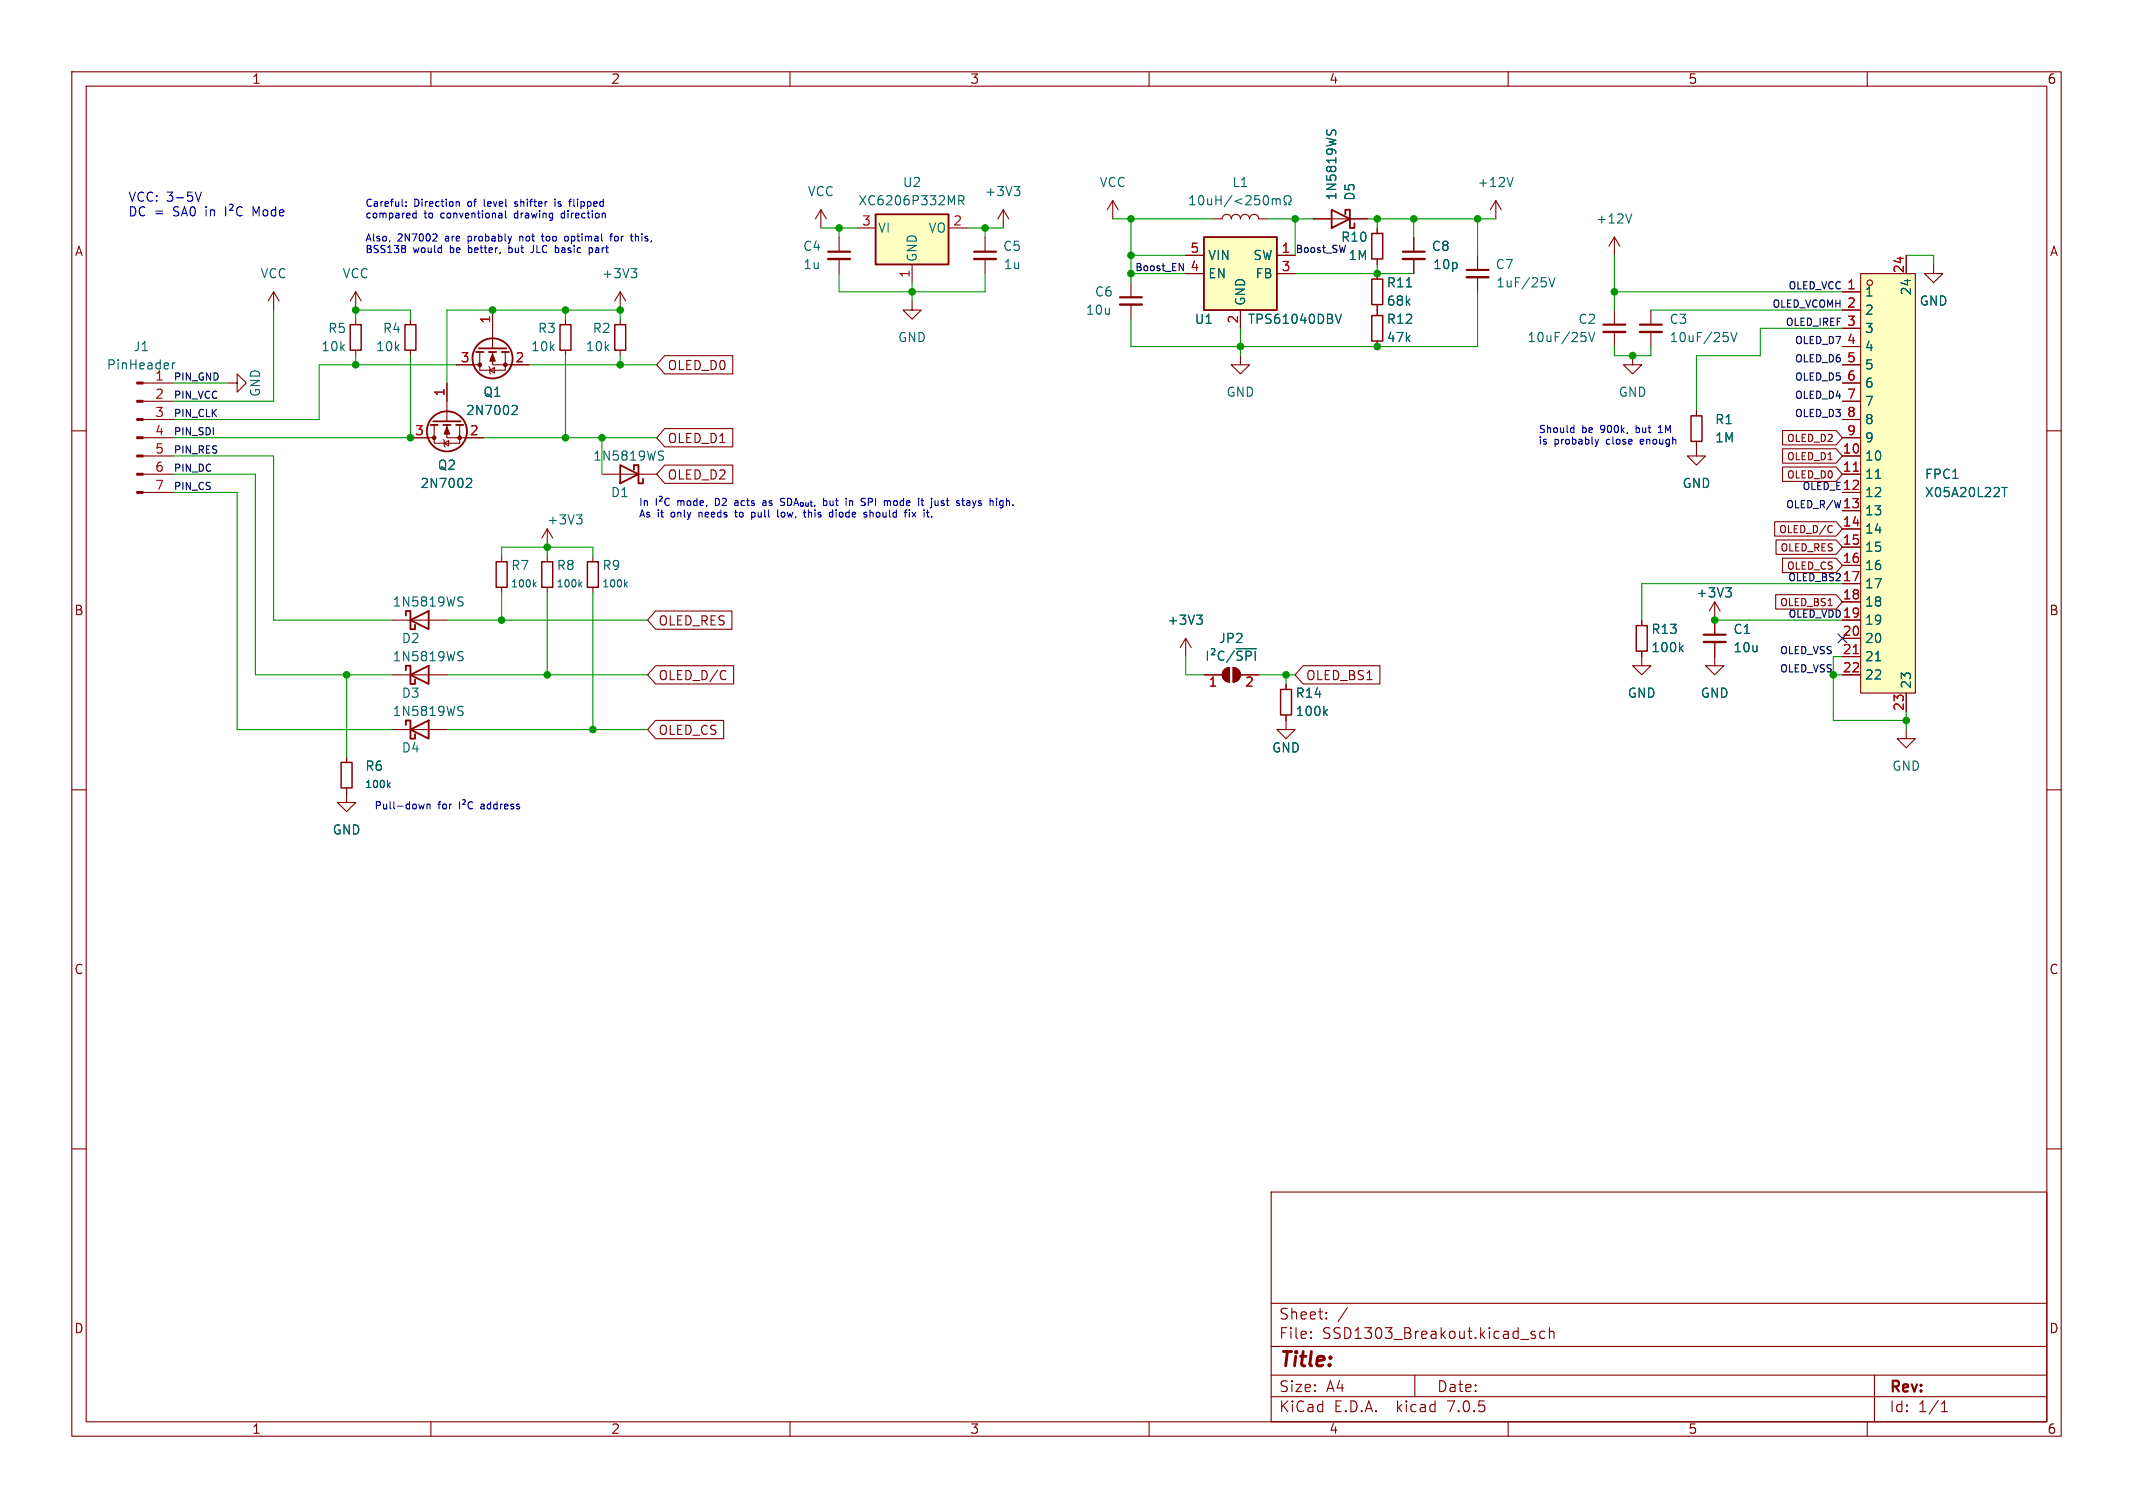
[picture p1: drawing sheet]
<svg xmlns="http://www.w3.org/2000/svg" width="297mm" height="210mm" viewBox="0 0 297 210" stroke-linecap="round" stroke-linejoin="round" font-family="sans-serif">
<g fill="none" stroke="#840000" stroke-width=".15">
<path d="M10 10h277v190h-277zM12 12h273v186h-273zM60 10v2M110 10v2M160 10v2M210 10v2M260 10v2M114.3 29.2l.8 1.3M114.3 29.2v2.6M114.3 29.2l-.8 1.3M116.8 33v2.1M116.8 36.1v2"/>
<path d="M119.4 31.8h2.5M127 36.8v2.6M132.1 31.8h2.5M137.2 33v2.1M137.2 36.1v2M139.7 29.2l.8 1.3M139.7 29.2v2.6M139.7 29.2l-.8 1.3M154.9 27.9l.8 1.3M154.9 27.9v2.6M154.9 27.9l-.7 1.3M157.5 39.4v2"/>
<path d="M165.1 35.6h2.5M165.1 38.1h2.5M168.9 30.5h1.3a.64 .64 0 0 1 .6-.7 .64 .64 0 0 1 .6 .7 .64 .64 0 0 1 .7-.7 .64 .64 0 0 1 .6 .7 .64 .64 0 0 1 .7-.7 .64 .64 0 0 1 .6 .7 .64 .64 0 0 1 .6-.7 .64 .64 0 0 1 .7 .7h1.2M177.8 35.6h2.5M177.8 38.1h2.5M182.9 30.5h7.6M191.8 31.8v.7M191.8 36.1v.7M191.8 38.1v.8M196.8 33v2.1M196.8 36.1v2M205.7 35.6v2"/>
<path d="M205.7 38.6v2M208.3 27.9l-.8 1.3M208.3 27.9v2.6M208.3 27.9l.7 1.3M224.8 33v2.6M224.8 33l-.8 1.3M224.8 33l.8 1.3M259.1 38.1h7.6v58.4h-7.6zM265.4 35.6v2.5M269.2 36.8v1.3h1.3l-1.3 1.3-1.2-1.3h1.2M10 60h2M19.9 58.4h4.2"/>
<path d="M19.9 55.9h4.2M19.9 53.3h4.2M31.7 53.3h1.3v-1.2l1.3 1.2-1.3 1.3v-1.3M38.1 40.6l.8 1.3M38.1 40.6v2.6M38.1 40.6l-.8 1.3M49.5 40.6l.8 1.3M49.5 40.6v2.6M49.5 44.5v.7M49.5 48.8v.7M49.5 40.6l-.7 1.3M57.1 44.5v.7"/>
<path d="M57.1 48.8v.7M60.5 59.2v2.5h3.5v-2.5M62.2 59.2v1.8h5.1M62.2 53.3v5.4M63.5 50.8h3.3M66.8 49v2.6h3.6v-2.6M68.1 51.1l.1 .1v.7l.1 .2M68.2 51.6l.6-.4v.7zM68.6 49v1.8h5.1M68.6 43.2v5.3M78.7 44.5v.7M78.7 48.8v.7"/>
<path d="M86.4 40.6v2.6M86.4 44.5v.7M86.4 48.8v.7M86.4 40.6l.7 1.3M86.4 40.6l-.8 1.3M92.6 49.5h9.4v2.6h-9.4l-1.2-1.3zM92.6 59.7h9.4v2.5h-9.4l-1.2-1.2zM127 41.9v1.3h1.3l-1.3 1.3-1.3-1.3h1.3M157.5 42.4v2.1M172.7 49.5v1.3h1.3l-1.3 1.3-1.3-1.3h1.3M172.7 43.2v2.5M191.8 42.4v1.5"/>
<path d="M191.8 47.5v.8M224.8 43.2v2M224.8 46.2v2.1M227.3 49.5v1.3h1.3l-1.3 1.3-1.2-1.3h1.2M229.9 43.2v2M229.9 46.2v2.1M236.2 57.2v.7M248.2 60h7.5l.8 1-.8 1h-7.5zM256.5 50.8h2.6M256.5 58.4h2.6M256.5 55.9h2.6M256.5 53.3h2.6"/>
<path d="M256.5 40.6h2.6M256.5 43.2h2.6M256.5 45.7h2.6M256.5 48.3h2.6M285 60h2M19.9 61h4.2M19.9 66h4.2M19.9 68.6h4.2M19.9 63.5h4.2M57.1 61h3.4M61.7 61.2l.1 .1v.8l.2 .1M61.8 61.7l.7-.4v.8z"/>
<path d="M69.8 77.5v.7M76.2 73.7l-.8 1.2M76.2 73.7v2.5M76.2 77.5v.7M76.2 73.7l.8 1.2M82.5 77.5v.7M83.8 66h7.6M92.6 64.8h9.4v2.5h-9.4l-1.2-1.3zM236.2 61.5v2h1.3l-1.3 1.3-1.3-1.3h1.3M247.1 72.7h8.6l.8 1-.8 1h-8.6zM247.3 75.2h8.4l.8 1-.8 1h-8.4zM248.2 62.5h7.5l.8 1-.8 1h-7.5z"/>
<path d="M248.2 65h7.5l.8 1-.8 1h-7.5zM248.2 77.7h7.5l.8 1-.8 1h-7.5zM254.9 73.2l.2 .1M255.1 74.1l-.2 .1M256.5 61h2.6M256.5 66h2.6M256.5 68.6h2.6M256.5 63.5h2.6M256.5 71.1h2.6M256.5 73.7h2.6M256.5 76.2h2.6M256.5 78.7h2.6"/>
<path d="M54.6 94h7.6M54.6 86.4h7.6M69.8 81.8v.8M76.2 81.8v.8M82.5 81.8v.8M91.3 85.1h10.6v2.5h-10.6l-1.1-1.2zM91.3 92.7h10.9v2.6h-10.9l-1.1-1.3zM100.8 93.4l.3 .1M101.1 94.5l-.3 .2M165.1 88.9l.8 1.3M165.1 88.9v2.5M165.1 88.9l-.8 1.3"/>
<path d="M167.6 94h2.6M170.5 93.2l.7-.2v2a1.02 1.02 0 0 1-.9-.7 1.02 1.02 0 0 1 .2-1.1zM171.7 93a1.02 1.02 0 0 1 1 1 1.02 1.02 0 0 1-1 1zM172.7 94h2.6M179.1 99.6v2h1.2l-1.2 1.3-1.3-1.3h1.3M179.1 95.3v.7M181.5 92.7h10.6v2.6h-10.6l-1.2-1.3zM228.6 90.7v2h1.3l-1.3 1.3-1.3-1.3h1.3M228.6 86.4v.7M238.8 89.4v3.3h1.2l-1.2 1.3-1.3-1.3h1.3M238.8 83.8l.7 1.3M238.8 83.8v4.6"/>
<path d="M238.8 83.8l-.8 1.3M247.2 82.8h8.5l.8 1-.8 1h-8.5zM256.5 94h2.6M256.5 86.4h2.6M256.5 81.3h2.6M256.5 83.8h2.6M256.5 88.9h2.6M256.5 91.4h2.6M265.4 96.5v2.6M10 110h2M48.3 109.7v2.1h1.2l-1.2 1.2-1.3-1.2h1.3M48.3 105.4v.8"/>
<path d="M54.6 101.6h7.6M91.3 100.3h9.5v2.6h-9.5l-1.1-1.3zM265.4 101.6v1.3h1.3l-1.3 1.2-1.2-1.2h1.2M285 110h2M10 160h2M285 160h2M177 166h108v32h-108zM60 198v2M110 198v2M160 198v2M177 194.5h108M177 191.5h108"/>
<path d="M177 187.5h108M177 181.5h108M182.5 186.3h.1l-.1 .1M182.5 186.3v.1M182.5 185.5v.1M182.5 185.5h.1l-.1 .1M184.7 183.6v.1M184.7 183.6h-.1l.1 .1M184.7 182.8v.1M184.7 182.8h-.1l.1 .1M187.6 182.1l-1.3 2M197 191.5v3"/>
<path d="M210 198v2M213.7 185.5l-.3-.1-.2 .2v.2l.5 .2 .1 .1-.1 .2-.1 .1-.4-.1M215.1 185.5l-.4-.1-.3 .3v.4l.1 .2 .2 .1 .4-.1M215.7 185.5a.37 .37 0 0 1 .7 .1v.8M215.7 184.9v1.5M260 198v2M261 191.5v6.5M270.3 196.6h.9M270.3 195.5l.4-.4v1.5"/>
<circle cx="260.3" cy="39.4" r=".38"/>
</g>
<g fill="none" stroke="#840000" stroke-width=".2">
<path d="M191 32.5h1.5v3.6h-1.5zM191 38.9h1.5v3.5h-1.5zM48.8 45.2h1.5v3.6h-1.5zM56.4 45.2h1.5v3.6h-1.5zM78 45.2h1.5v3.6h-1.5zM85.6 45.2h1.5v3.6h-1.5zM191 43.9h1.5v3.6h-1.5zM235.5 57.9h1.5v3.6h-1.5zM69.1 78.2h1.5v3.6h-1.5zM75.4 78.2h1.6v3.6h-1.6zM81.8 78.2h1.5v3.6h-1.5zM178.3 96h1.5v3.6h-1.5z"/>
<path d="M227.8 87.1h1.6v3.6h-1.6zM47.5 106.2h1.5v3.5h-1.5z"/>
</g>
<g fill="none" stroke="#006464" stroke-width=".15">
<path d="M184.8 18.1l-.1 .5M185.3 18.6l.2-.4 .3-.1 .2 .2v.3M87.9 37.4h.8l-.5 .5M88.4 37.9l.3 .2v.3l-.3 .3M133.5 27.9h.6l.1-.2v-.3l-.2-.2h-.5v1.3M133.8 27.9l.4 .6M141.2 26h.8l-.4 .5M141.8 26.5l.2 .2v.3l-.2 .2M165.7 28.5h.7M165.7 27.6l.3-.4v1.3M167 27.4l.3-.2a.79 .79 0 0 1 0 1.3h-.2l-.2-.2v-.6zM168.2 27.7v.8h.3l.2-.1"/>
<path d="M168.7 27.7v.8M169.3 27.2v1.3M169.3 27.9h.7M170 27.2v1.3M171.5 27.2l-1 1.6M172.9 27.7l-.9 .3 .9 .4M173.5 27.4l.2-.2h.3l.1 .2 .1 .2-.1 .2-.7 .7h.8M175.4 27.2h-.7v.7l.2-.2 .4 .1 .1 .2v.4l-.2 .1h-.3l-.2-.1M176 27.4l.3-.2a.79 .79 0 0 1 0 1.3h-.2l-.1-.2-.1-.6zM177.2 27.7v.8M177.2 27.8l.3-.1 .2 .2M177.7 27.9l.2-.2h.3l.1 .8"/>
<path d="M177.7 27.9v.6M178.8 28.5h.3v-.2a.54 .54 0 0 1-.3-.8 .54 .54 0 0 1 .8-.2 .58 .58 0 0 1-.1 1v.2h.3M210.7 24.7l-.4 1.3M215.7 38.7l.4 1.2 .4-1.2M227.2 29.8l-.4 1.3M24 50.5v.9M24.4 50.5l-.3 .1-.1 .2M71.5 56.5h.4l.1 .3v.2l-.8 .7h.8M185.9 43.8l.5 1.2 .4-1.2M221.2 46.3l.4 1.3 .5-1.3M241 46.3l.4 1.3 .5-1.3M65.1 66.6l.5 .1 .1 .3-.1 .2-.7 .7h.8"/>
<path d="M80.3 71.7h.7l-.4 .5M80.8 72.2l.2 .2v.3l-.2 .3M91.9 63.4l.4 .1 .1 .3-.2 .3h-.3M91.9 62.8l.5 .1M261.1 66.6h.8M278.7 67.9h.8M279.1 67.9v1.3M64 91.4l.4 .1 .1 .3-.3 .2h-.3M64 99l.4 .1 .1 .3-.3 .2h-.3M64 83.7l.4 .2 .1 .3-.3 .2h-.3M64 98.4h.5M64 83.1l.5 .1"/>
<path d="M64 90.7l.5 .1M74.4 81.4l.3 .3M74.7 81.1l-.4 .3M80.7 81.4l.3 .3M81 81.1l-.4 .3M87.1 81.4l.3 .3M87.4 81.1l-.4 .3M166.6 85.7h.8l-.4 .5M167.2 86.2l.2 .2v.3l-.2 .2M168.1 90.7v1.3M168.7 90.4l.3-.1a.26 .26 0 0 1 .1 .5l-.4 .4h.5M170.4 90.8a.51 .51 0 0 0-.6 0 .51 .51 0 0 0-.2 .6 .48 .48 0 0 0 .3 .5 .48 .48 0 0 0 .5-.1"/>
<path d="M171.9 90.6l-1.1 1.7M172.1 90.3h2.9M173 90.8l-.5-.1-.3 .2 .2 .3 .5 .3v.3l-.2 .2-.5-.1M173.5 91.4l.6-.1 .1-.2v-.3l-.2-.1h-.5v1.3M174.8 90.7v1.3M184.5 99.2l.3 .4M184.8 98.8l-.5 .5M234 90.3l.4 .4M234.4 89.9l-.5 .5M240.3 81.9h.8l-.5 .4M240.8 82.3l.3 .3v.3l-.3 .2M261.1 92h.8"/>
<path d="M54 109.3l.3 .4M54.3 109l-.3 .4"/>
</g>
<path d="M115.3 36.1h3.1M135.6 36.1h3.1M195.3 36.1h3.1M204.2 38.6h3.1M156 42.4h3M223.3 46.2h3M228.3 46.2h3.1M237.2 89.4h3.1" fill="none" stroke="#840000" stroke-width=".33"/>
<path d="M115.3 35.1h3.1M135.6 35.1h3.1M195.3 35.1h3.1M204.2 37.6h3.1M156 41.4h3M223.3 45.2h3M228.3 45.2h3.1M237.2 88.4h3.1" fill="none" stroke="#840000" stroke-width=".3"/>
<g fill="none" stroke="#840000" stroke-width=".25">
<path d="M121.9 29.8h10.2v7h-10.2zM167.6 33h10.2v10.2h-10.2zM185.4 29.2l2.6 1.3-2.6 1.3zM187.3 29.8v-.6h.7v2.6h.6v-.7M59.9 59.2h1.1M60.3 58.7h3.8M61.7 59.2h1M63.5 59.2h1M66.3 49h1M66.7 48.5h3.8M68.1 49h1M69.8 49h1.1"/>
<path d="M86.4 64.8l2.5 1.2-2.5 1.3zM88.3 65.4v-.6h.6v2.5h.6v-.6M56.5 85.7v-.6h.6v2.5h.7v-.6M56.5 93.3v-.6h.6v2.6h.7v-.7M57.1 86.4l2.6-1.3v2.5zM57.1 94l2.6-1.3v2.6zM56.5 101v-.7h.6v2.6h.7v-.7M57.1 101.6l2.6-1.3v2.6z"/>
<circle cx="68.6" cy="49.9" r="2.79"/>
<circle cx="62.2" cy="60.1" r="2.79"/>
</g>
<g fill="#840000" stroke="#840000" stroke-width=".15">
<path d="M62.2 59.4l.4 1.1h-.8z"/>
<path d="M68.6 49.3l.4 1h-.8z"/>
<path d="M170.5 93.2l.7-.2v2a1.02 1.02 0 0 1-.9-.7 1.02 1.02 0 0 1 .2-1.1z"/>
<path d="M171.7 93a1.02 1.02 0 0 1 1 1 1.02 1.02 0 0 1-1 1z"/>
<path d="M19 68.5h.9v.2h-.9z"/>
<path d="M19 65.9h.9v.3h-.9z"/>
<path d="M19 63.4h.9v.2h-.9z"/>
<path d="M19 60.8h.9v.3h-.9z"/>
<path d="M19 58.3h.9v.2h-.9z"/>
<path d="M19 55.8h.9v.2h-.9z"/>
<path d="M19 53.2h.9v.3h-.9z"/>
<circle cx="64" cy="61" r=".25"/>
<circle cx="60.5" cy="61" r=".25"/>
<circle cx="70.4" cy="50.8" r=".25"/>
<circle cx="66.8" cy="50.8" r=".25"/>
</g>
<g fill="#ffffc2" stroke="#ffffc2" stroke-width=".14">
<path d="M121.9 29.8h10.2v7h-10.2z"/>
<path d="M167.6 33h10.2v10.2h-10.2z"/>
<path d="M259.1 38.1h7.6v58.4h-7.6z"/>
</g>
<path d="M258.1 65.6h.7M258.1 91h.7" fill="none" stroke="#a90000" stroke-width=".15"/>
<path d="M164.2 36.7l.6 1v-1" fill="none" stroke="#0f0f0f" stroke-width=".15"/>
<g fill="none" stroke="#0000c2" stroke-width=".15">
<path d="M27.2 26.8l.4 1.2 .4-1.2M31.4 28.8v1.3M32 28.5l.3-.1a.26 .26 0 0 1 .1 .5l-.4 .4h.5M33.7 28.9a.51 .51 0 0 0-.6 0 .51 .51 0 0 0-.2 .6 .48 .48 0 0 0 .3 .5 .48 .48 0 0 0 .5-.1M54.3 33.5l-.1 .2M56 28.6l.1 .1M56.3 34.2l.2 .2-.2 .2 .2 .2v.2l-.2 .2M56.5 28.6v.1M56.5 28.1v.1M57.9 29.3v1M57.9 29.7h-.2l-.2 .2 .1 .4h.3M60.4 32.6h.4l.1 .3-.7 .7h.7"/>
<path d="M63.5 28.1v.6M63.5 28.2l.2-.1h.2v.6M69.6 29.7h.2l.1 .1v.5M69.9 30.3h-.3M69.9 29.9l-.3 .1M70.4 29.3v.9l.1 .1M71.2 32.9l-.2 .7M74.1 35.1l-.2 .1M75.4 32.9h.4M75.5 32.6v.8l.2 .2M77.3 27.7v.1M77.3 28.1v.6"/>
<path d="M77.4 34.5l.3 .1M77.7 35.1l-.3 .1M79 33l-.2-.1-.2 .2 .1 .4h.3M79.2 28.1h.4M79.6 27.7l-.3 .2v.8M82 34.6l.3-.1 .2 .2-.1 .4h-.4M82 34.5v1M84.1 29.7l.2 .1v.5M84.9 32.9h.4M85.3 32.6l-.3 .1v.9M87.8 32.9h.3M88 33.6h.1"/>
<path d="M88.5 32.6v1M88.6 32.9l-.1 .1M218.9 59.6h.3M219.2 59.2v1M231.1 59.4l-.2 .1M91.4 69.4v1M91.8 69.2l.2-.1 .2 .2-.1 .1-.3 .4h.4M93.2 69.5a.47 .47 0 0 0-.7 .3 .47 .47 0 0 0 .5 .6l.2-.1M102.3 71.3h.4M104.7 71.3v1M104.7 72h.3M105 71.3l-.3 .1"/>
<path d="M106.5 69.7l-.3 .1M106.6 70h-.3l-.1 .2v.2h.4M108.3 71v.9l.1 .1M108.7 70.4h.3M108.7 69.7l.1 .1 .2 .1M109.1 69.4h-.2l-.2 .2M111.9 71.3h.3M112 71v.9l.2 .1M115.5 71.9l.2 .1h.3M116 71.4l-.3-.1-.2 .1M116 71v1M118.3 69.7v.7"/>
<path d="M118.6 69.7l-.3 .1M120.3 69.4h.2M120.4 70l.1 .1-.1 .3M120.4 71.3l.3 .1M120.4 71.7h.3v.2l-.1 .1h-.2M121.1 71v1M121.2 71.4h-.1M123.7 69.7l.3 .2v.5M125.9 71.3h.4M126.2 71l-.1 .1M126.6 71v.1M126.6 71.3v.7"/>
<path d="M127 71.3l.5 .7M127.5 71.3l-.5 .7M128.2 69.7h.4M128.5 70.4h.1M129.7 71.9v.1M133.9 69.7h.4M134.1 70.4h.2M134.9 69.7l-.3 .1M135 70h-.3l-.1 .2v.2h.4M139.7 69.8l-.3-.1-.2 .2 .1 .5h.4M139.7 70.5l-.2 .2h-.3M219.2 60.2h-.3"/>
<path d="M222.1 61.2l.2 .6M222.3 61.8l-.1 .3M222.6 61.2l-.3 .6M230.9 60.2h.6M59.1 112l-.2 .6-.2-.4-.2 .4M59.5 112v.6M59.5 112.1l.1-.1h.2l.1 .6M64 111.6v1M64.4 111.4h.2l.2 .1-.1 .2-.3 .3h.4M65.8 111.7a.47 .47 0 0 0-.7 .4 .47 .47 0 0 0 .5 .5h.2"/>
</g>
<g fill="none" stroke="#009600" stroke-width=".15">
<path d="M114.3 31.8h5.1M116.8 38.1v2.5h20.4v-2.5M116.8 31.8v1.2M127 39.4v2.5M134.6 31.8h5.1M137.2 31.8v1.2M154.9 30.5h14M157.5 35.6h7.6M157.5 38.1h7.6M157.5 30.5v8.9M176.5 30.5h6.4M180.3 38.1h16.5"/>
<path d="M180.3 30.5v5.1M190.5 30.5h17.8M191.8 30.5v1.3M191.8 36.8v1.3M196.8 30.5v2.5M205.7 30.5v5.1M224.8 35.6v7.6M265.4 35.6h3.8v1.2M24.1 53.3h7.6M38.1 43.2v12.7h-14M49.5 44.5v-1.3h7.6v1.3M49.5 49.5v1.3"/>
<path d="M57.1 49.5v11.5h-33M63.5 50.8h-19.1v7.6h-20.3M73.7 50.8h17.7M78.7 43.2v1.3M78.7 49.5v11.5M86.4 44.5v-1.3h-24.2v10.1M86.4 49.5v1.3M172.7 45.7v3.8M205.7 40.6v7.7h-48.2v-3.8M224.8 40.6h31.7M224.8 48.3v1.2h5.1v-1.2M229.9 43.2h26.6"/>
<path d="M256.5 45.7h-11.4v3.8h-8.9v7.7M24.1 68.6h8.9v33h21.6M24.1 63.5h14v22.9h16.5M24.1 66h11.5v28h19M67.3 61h24.1M69.8 77.5v-1.3h12.7v1.3M76.2 76.2v1.3M83.8 61v5M48.3 94v11.4M62.2 86.4h28M62.2 94h28M69.8 82.6v3.8"/>
<path d="M76.2 82.6v11.4M82.5 82.6v19M165.1 91.4v2.6h2.5M175.3 94h5M179.1 94v1.3M238.8 86.4h17.7M255.3 94h1.2M256.5 91.4h-1.2v8.9h10.1M256.5 81.3h-27.9v5.1M265.4 99.1v2.5M62.2 101.6h28"/>
</g>
<path d="M255.9 88.3l1.2 1.2M257.1 88.3l-1.2 1.2" fill="none" stroke="#000084" stroke-width=".15"/>
<g fill="#009600" stroke="#009600" stroke-width=".15">
<circle cx="157.5" cy="30.5" r=".46"/>
<circle cx="157.5" cy="38.1" r=".46"/>
<circle cx="157.5" cy="35.6" r=".46"/>
<circle cx="116.8" cy="31.8" r=".46"/>
<circle cx="137.2" cy="31.8" r=".46"/>
<circle cx="127" cy="40.6" r=".46"/>
<circle cx="82.5" cy="101.6" r=".46"/>
<circle cx="48.3" cy="94" r=".46"/>
<circle cx="76.2" cy="94" r=".46"/>
<circle cx="49.5" cy="50.8" r=".46"/>
<circle cx="57.1" cy="61" r=".46"/>
<circle cx="78.7" cy="61" r=".46"/>
<circle cx="49.5" cy="43.2" r=".46"/>
<circle cx="83.8" cy="61" r=".46"/>
<circle cx="78.7" cy="43.2" r=".46"/>
<circle cx="68.6" cy="43.2" r=".46"/>
<circle cx="76.2" cy="76.2" r=".46"/>
<circle cx="69.8" cy="86.4" r=".46"/>
<circle cx="86.4" cy="50.8" r=".46"/>
<circle cx="86.4" cy="43.2" r=".46"/>
<circle cx="265.4" cy="100.3" r=".46"/>
<circle cx="238.8" cy="86.4" r=".46"/>
<circle cx="255.3" cy="94" r=".46"/>
<circle cx="172.7" cy="48.3" r=".46"/>
<circle cx="180.3" cy="30.5" r=".46"/>
<circle cx="179.1" cy="94" r=".46"/>
<circle cx="191.8" cy="48.3" r=".46"/>
<circle cx="205.7" cy="30.5" r=".46"/>
<circle cx="196.8" cy="30.5" r=".46"/>
<circle cx="191.8" cy="38.1" r=".46"/>
<circle cx="191.8" cy="30.5" r=".46"/>
<circle cx="227.3" cy="49.5" r=".46"/>
<circle cx="224.8" cy="40.6" r=".46"/>
</g>
<text font-size="2.8" fill="#840000" x="178" y="190.8">Title:</text>
<g font-size="2.1" fill="#840000">
<text x="178" y="183.9">Sheet:</text>
<text x="178" y="186.6">File:</text>
<text x="184" y="186.6">SSD1303_Breakout.kicad_sch</text>
<text x="178" y="196.8">KiCad</text>
<text x="178" y="194">Size:</text>
<text x="184.6" y="194">A4</text>
<text x="185.7" y="196.8">E.D.A.</text>
<text x="194.4" y="196.8">kicad</text>
<text x="200" y="194">Date:</text>
<text x="201.5" y="196.8">7.0.5</text>
<text x="263" y="194.2">Rev:</text>
<text x="263" y="196.8">Id:</text>
<text x="267" y="196.8">1/1</text>
</g>
<g font-size="1.8" fill="#840000">
<text x="35" y="11.8">1</text>
<text x="85" y="11.8">2</text>
<text x="135" y="11.8">3</text>
<text x="185" y="11.8">4</text>
<text x="235" y="11.8">5</text>
<text x="285" y="11.8">6</text>
<text x="10.4" y="35.8">A</text>
<text x="285.4" y="35.8">A</text>
<text x="92.9" y="51.7">OLED_D0</text>
<text x="92.9" y="61.9">OLED_D1</text>
<text x="92.9" y="67">OLED_D2</text>
<text x="10.3" y="85.8">B</text>
<text x="91.6" y="87.3">OLED_RES</text>
<text x="285.3" y="85.8">B</text>
<text x="91.6" y="94.9">OLED_D/C</text>
<text x="181.8" y="94.9">OLED_BS1</text>
<text x="91.6" y="102.5">OLED_CS</text>
<text x="10.3" y="135.8">C</text>
<text x="285.3" y="135.8">C</text>
<text x="10.3" y="185.8">D</text>
<text x="285.3" y="185.8">D</text>
<text x="35" y="199.8">1</text>
<text x="85" y="199.8">2</text>
<text x="135" y="199.8">3</text>
<text x="185" y="199.8">4</text>
<text x="235" y="199.8">5</text>
<text x="285" y="199.8">6</text>
</g>
<g font-size="1.8" fill="#0000c2">
<text x="17.8" y="28.2">VCC: 3-5V</text>
<text x="17.8" y="30.2">DC =</text>
<text x="24.1" y="30.2">SA0</text>
<text x="28.7" y="30.2">in</text>
<text x="35.5" y="30.2">Mode</text>
</g>
<g font-size="1.8" fill="#006464">
<text x="112.4" y="27.5">VCC</text>
<text x="119.5" y="28.8">XC6206P332MR</text>
<text x="125.7" y="26.2">U2</text>
<text x="137.1" y="27.5">+3V3</text>
<text x="153.1" y="26.2">VCC</text>
<text x="171.5" y="26.2">L1</text>
<text x="186.2" y="28" transform="rotate(-90 186.2 28)">1N5819WS</text>
<text x="188.8" y="28" transform="rotate(-90 188.8 28)">D5</text>
<text x="205.7" y="26.2">+12V</text>
<text x="111.8" y="35.1">C4</text>
<text x="122.2" y="32.6">VI</text>
<text x="129.3" y="32.6">VO</text>
<text x="139.6" y="35.1">C5</text>
<text x="186.7" y="33.8">R10</text>
<text x="199.3" y="35.1">C8</text>
<text x="222.2" y="31.3">+12V</text>
<text x="36.2" y="38.9">VCC</text>
<text x="47.7" y="38.9">VCC</text>
<text x="83.8" y="38.9">+3V3</text>
<text x="111.8" y="37.7">1u</text>
<text x="127.8" y="36.6" transform="rotate(-90 127.8 36.6)">GND</text>
<text x="139.7" y="37.7">1u</text>
<text x="152.4" y="41.5">C6</text>
<text x="168.1" y="38.9">EN</text>
<text x="168.1" y="36.4">VIN</text>
<text x="174.5" y="36.4">SW</text>
<text x="174.8" y="38.9">FB</text>
<text x="187.7" y="36.4">1M</text>
<text x="193" y="40.2">R11</text>
<text x="199.5" y="37.7">10p</text>
<text x="208.2" y="37.7">C7</text>
<text x="208.3" y="40.2">1uF/25V</text>
<text x="259.6" y="41.5">1</text>
<text x="266.3" y="41.2" transform="rotate(-90 266.3 41.2)">24</text>
<text x="45.6" y="46.5">R5</text>
<text x="53.3" y="46.5">R4</text>
<text x="74.9" y="46.5">R3</text>
<text x="82.5" y="46.5">R2</text>
<text x="125" y="47.8">GND</text>
<text x="151.1" y="44">10u</text>
<text x="166.3" y="45.3">U1</text>
<text x="173.5" y="42.7" transform="rotate(-90 173.5 42.7)">GND</text>
<text x="173.7" y="45.3">TPS61040DBV</text>
<text x="193" y="45.3">R12</text>
<text x="193" y="47.8">47k</text>
<text x="193" y="42.7">68k</text>
<text x="212.6" y="47.8">10uF/25V</text>
<text x="219.7" y="45.3">C2</text>
<text x="232.4" y="45.3">C3</text>
<text x="232.4" y="47.8">10uF/25V</text>
<text x="259.6" y="44">2</text>
<text x="259.6" y="46.5">3</text>
<text x="267.2" y="42.7">GND</text>
<text x="14.8" y="51.6">PinHeader</text>
<text x="18.5" y="49.1">J1</text>
<text x="21.6" y="53.1">1</text>
<text x="44.7" y="49.1">10k</text>
<text x="52.3" y="49.1">10k</text>
<text x="73.9" y="49.1">10k</text>
<text x="81.5" y="49.1">10k</text>
<text x="259.6" y="49.1">4</text>
<text x="259.6" y="51.6">5</text>
<text x="36.4" y="55.3" transform="rotate(-90 36.4 55.3)">GND</text>
<text x="64.8" y="58">2N7002</text>
<text x="67.2" y="55.4">Q1</text>
<text x="170.7" y="55.4">GND</text>
<text x="225.3" y="55.4">GND</text>
<text x="238.8" y="59.2">R1</text>
<text x="259.6" y="54.2">6</text>
<text x="259.6" y="56.7">7</text>
<text x="259.6" y="59.2">8</text>
<text x="60.9" y="65.6">Q2</text>
<text x="82.5" y="64.3">1N5819WS</text>
<text x="238.8" y="61.8">1M</text>
<text x="259.6" y="64.3">10</text>
<text x="259.6" y="61.8">9</text>
<text x="58.5" y="68.1">2N7002</text>
<text x="85" y="69.4">D1</text>
<text x="234.2" y="68.1">GND</text>
<text x="259.6" y="66.9">11</text>
<text x="259.6" y="69.4">12</text>
<text x="259.6" y="71.9">13</text>
<text x="268" y="66.9">FPC1</text>
<text x="268" y="69.4">X05A20L22T</text>
<text x="76.1" y="73.2">+3V3</text>
<text x="259.6" y="74.5">14</text>
<text x="259.6" y="77">15</text>
<text x="71.1" y="79.6">R7</text>
<text x="77.5" y="79.6">R8</text>
<text x="83.8" y="79.6">R9</text>
<text x="236.2" y="83.4">+3V3</text>
<text x="259.6" y="79.6">16</text>
<text x="259.6" y="82.1">17</text>
<text x="54.6" y="84.6">1N5819WS</text>
<text x="55.9" y="89.7">D2</text>
<text x="162.5" y="87.2">+3V3</text>
<text x="169.7" y="89.7">JP2</text>
<text x="229.9" y="88.5">R13</text>
<text x="241.3" y="88.5">C1</text>
<text x="259.6" y="84.6">18</text>
<text x="259.6" y="87.2">19</text>
<text x="259.6" y="89.7">20</text>
<text x="54.6" y="92.3">1N5819WS</text>
<text x="229.9" y="91">100k</text>
<text x="241.3" y="91">10u</text>
<text x="259.6" y="92.3">21</text>
<text x="259.6" y="94.8">22</text>
<text x="54.6" y="99.9">1N5819WS</text>
<text x="55.9" y="97.3">D3</text>
<text x="180.3" y="97.3">R14</text>
<text x="180.3" y="99.9">100k</text>
<text x="226.6" y="97.3">GND</text>
<text x="236.8" y="97.3">GND</text>
<text x="266.3" y="96" transform="rotate(-90 266.3 96)">23</text>
<text x="50.8" y="107.5">R6</text>
<text x="55.9" y="105">D4</text>
<text x="177.1" y="105">GND</text>
<text x="263.4" y="107.5">GND</text>
<text x="46.3" y="116.4">GND</text>
</g>
<g font-size="1.8" fill="#a90000">
<text x="120" y="31.5">3</text>
<text x="132.7" y="31.5">2</text>
<text x="165.7" y="35.3">5</text>
<text x="178.4" y="35.3">1</text>
<text x="126.7" y="38.8" transform="rotate(-90 126.7 38.8)">1</text>
<text x="165.7" y="37.8">4</text>
<text x="178.4" y="37.8">3</text>
<text x="257.1" y="40.4">1</text>
<text x="265.2" y="38.1" transform="rotate(-90 265.2 38.1)">24</text>
<text x="68.3" y="45.1" transform="rotate(-90 68.3 45.1)">1</text>
<text x="172.5" y="45.1" transform="rotate(-90 172.5 45.1)">2</text>
<text x="257.1" y="42.9">2</text>
<text x="257.1" y="45.5">3</text>
<text x="64.1" y="50.5">3</text>
<text x="71.7" y="50.5">2</text>
<text x="257.1" y="48">4</text>
<text x="257.1" y="50.5">5</text>
<text x="257.1" y="53.1">6</text>
<text x="21.6" y="55.6">2</text>
<text x="21.6" y="58.2">3</text>
<text x="62" y="55.3" transform="rotate(-90 62 55.3)">1</text>
<text x="257.1" y="55.6">7</text>
<text x="257.1" y="58.2">8</text>
<text x="21.6" y="60.7">4</text>
<text x="21.6" y="63.2">5</text>
<text x="21.6" y="65.8">6</text>
<text x="57.8" y="60.7">3</text>
<text x="65.4" y="60.7">2</text>
<text x="256.5" y="63.2">10</text>
<text x="256.5" y="65.8">11</text>
<text x="257.1" y="60.7">9</text>
<text x="21.6" y="68.3">7</text>
<text x="256.5" y="68.3">12</text>
<text x="256.5" y="70.9">13</text>
<text x="256.5" y="73.4">14</text>
<text x="256.5" y="75.9">15</text>
<text x="256.5" y="78.5">16</text>
<text x="256.5" y="81">17</text>
<text x="256.5" y="83.6">18</text>
<text x="256.5" y="86.1">19</text>
<text x="256.5" y="88.6">20</text>
<text x="168.2" y="95.9">1</text>
<text x="173.3" y="95.9">2</text>
<text x="256.5" y="91.2">21</text>
<text x="256.5" y="93.7">22</text>
<text x="265.2" y="99.1" transform="rotate(-90 265.2 99.1)">23</text>
</g>
<g font-size="1.4" fill="#0000c2">
<text x="50.8" y="28.9">Careful:</text>
<text x="57.6" y="28.9">Direction</text>
<text x="65.2" y="28.9">of</text>
<text x="67.6" y="28.9">level</text>
<text x="72.1" y="28.9">shifter</text>
<text x="77.8" y="28.9">is</text>
<text x="80.1" y="28.9">flipped</text>
<text x="50.8" y="30.5">compared</text>
<text x="50.8" y="33.7">Also,</text>
<text x="50.8" y="35.3">BSS138</text>
<text x="55.3" y="33.7">2N7002</text>
<text x="57.5" y="35.3">would</text>
<text x="59" y="30.5">to</text>
<text x="61.4" y="30.5">conventional</text>
<text x="62.1" y="33.7">are</text>
<text x="62.7" y="35.3">be</text>
<text x="65.4" y="33.7">probably</text>
<text x="65.4" y="35.3">better,</text>
<text x="71.2" y="35.3">but</text>
<text x="71.9" y="30.5">drawing</text>
<text x="72.8" y="33.7">not</text>
<text x="74.6" y="35.3">JLC</text>
<text x="76.1" y="33.7">too</text>
<text x="78.1" y="35.3">basic</text>
<text x="78.6" y="30.5">direction</text>
<text x="79.4" y="33.7">optimal</text>
<text x="83" y="35.3">part</text>
<text x="86" y="33.7">for</text>
<text x="89" y="33.7">this,</text>
<text x="214.2" y="62">is</text>
<text x="214.2" y="60.4">Should</text>
<text x="216.4" y="62">probably</text>
<text x="220.3" y="60.4">be</text>
<text x="223" y="60.4">900k,</text>
<text x="223.8" y="62">close</text>
<text x="228" y="60.4">but</text>
<text x="228.7" y="62">enough</text>
<text x="231.4" y="60.4">1M</text>
<text x="88.9" y="70.5">In</text>
<text x="94.4" y="70.5">mode,</text>
<text x="99.8" y="70.5">D2</text>
<text x="102.7" y="70.5">acts</text>
<text x="106.8" y="70.5">as</text>
<text x="109.5" y="70.5">SDA_{out},</text>
<text x="115.6" y="70.5">but</text>
<text x="118.9" y="70.5">in</text>
<text x="121.2" y="70.5">SPI</text>
<text x="124.6" y="70.5">mode</text>
<text x="129.6" y="70.5">it</text>
<text x="131.5" y="70.5">just</text>
<text x="135.3" y="70.5">stays</text>
<text x="140.1" y="70.5">high.</text>
<text x="88.9" y="72.1">As</text>
<text x="91.5" y="72.1">it</text>
<text x="93.5" y="72.1">only</text>
<text x="97.5" y="72.1">needs</text>
<text x="102.8" y="72.1">to</text>
<text x="105.2" y="72.1">pull</text>
<text x="109" y="72.1">low,</text>
<text x="112.9" y="72.1">this</text>
<text x="116.6" y="72.1">diode</text>
<text x="121.6" y="72.1">should</text>
<text x="127.5" y="72.1">fix</text>
<text x="52.1" y="112.8">Pull-down</text>
<text x="61" y="112.8">for</text>
<text x="67.2" y="112.8">address</text>
</g>
<g font-size="1.4" fill="#0f0f0f">
<text x="180.3" y="35.3">Boost_SW</text>
<text x="158" y="37.8">Boost_EN</text>
<text x="249" y="40.4">OLED_VCC</text>
<text x="246.7" y="42.9">OLED_VCOMH</text>
<text x="248.6" y="45.4">OLED_IREF</text>
<text x="249.9" y="48">OLED_D7</text>
<text x="24.1" y="53.1">PIN_GND</text>
<text x="249.9" y="50.5">OLED_D6</text>
<text x="249.9" y="53.1">OLED_D5</text>
<text x="24.1" y="58.1">PIN_CLK</text>
<text x="24.1" y="55.6">PIN_VCC</text>
<text x="249.9" y="55.6">OLED_D4</text>
<text x="249.9" y="58.1">OLED_D3</text>
<text x="24.1" y="65.8">PIN_DC</text>
<text x="24.1" y="63.2">PIN_RES</text>
<text x="24.1" y="60.7">PIN_SDI</text>
<text x="24.1" y="68.3">PIN_CS</text>
<text x="248.6" y="70.8">OLED_R/W</text>
<text x="250.9" y="68.3">OLED_E</text>
<text x="248.8" y="79.5">OLED_CS</text>
<text x="248.9" y="81">OLED_BS2</text>
<text x="247.8" y="84.6">OLED_BS1</text>
<text x="249" y="86.1">OLED_VDD</text>
<text x="247.8" y="91.2">OLED_VSS</text>
<text x="247.8" y="93.7">OLED_VSS</text>
</g>
<g font-size="1.4" fill="#840000">
<text x="248.8" y="61.7">OLED_D2</text>
<text x="248.8" y="64.3">OLED_D1</text>
<text x="248.8" y="66.8">OLED_D0</text>
<text x="247.7" y="74.4">OLED_D/C</text>
<text x="247.9" y="77">OLED_RES</text>
</g>
<g font-size="1.4" fill="#006464">
<text x="71.1" y="82">100k</text>
<text x="77.4" y="82">100k</text>
<text x="83.8" y="82">100k</text>
<text x="50.8" y="109.9">100k</text>
</g>
</svg>
